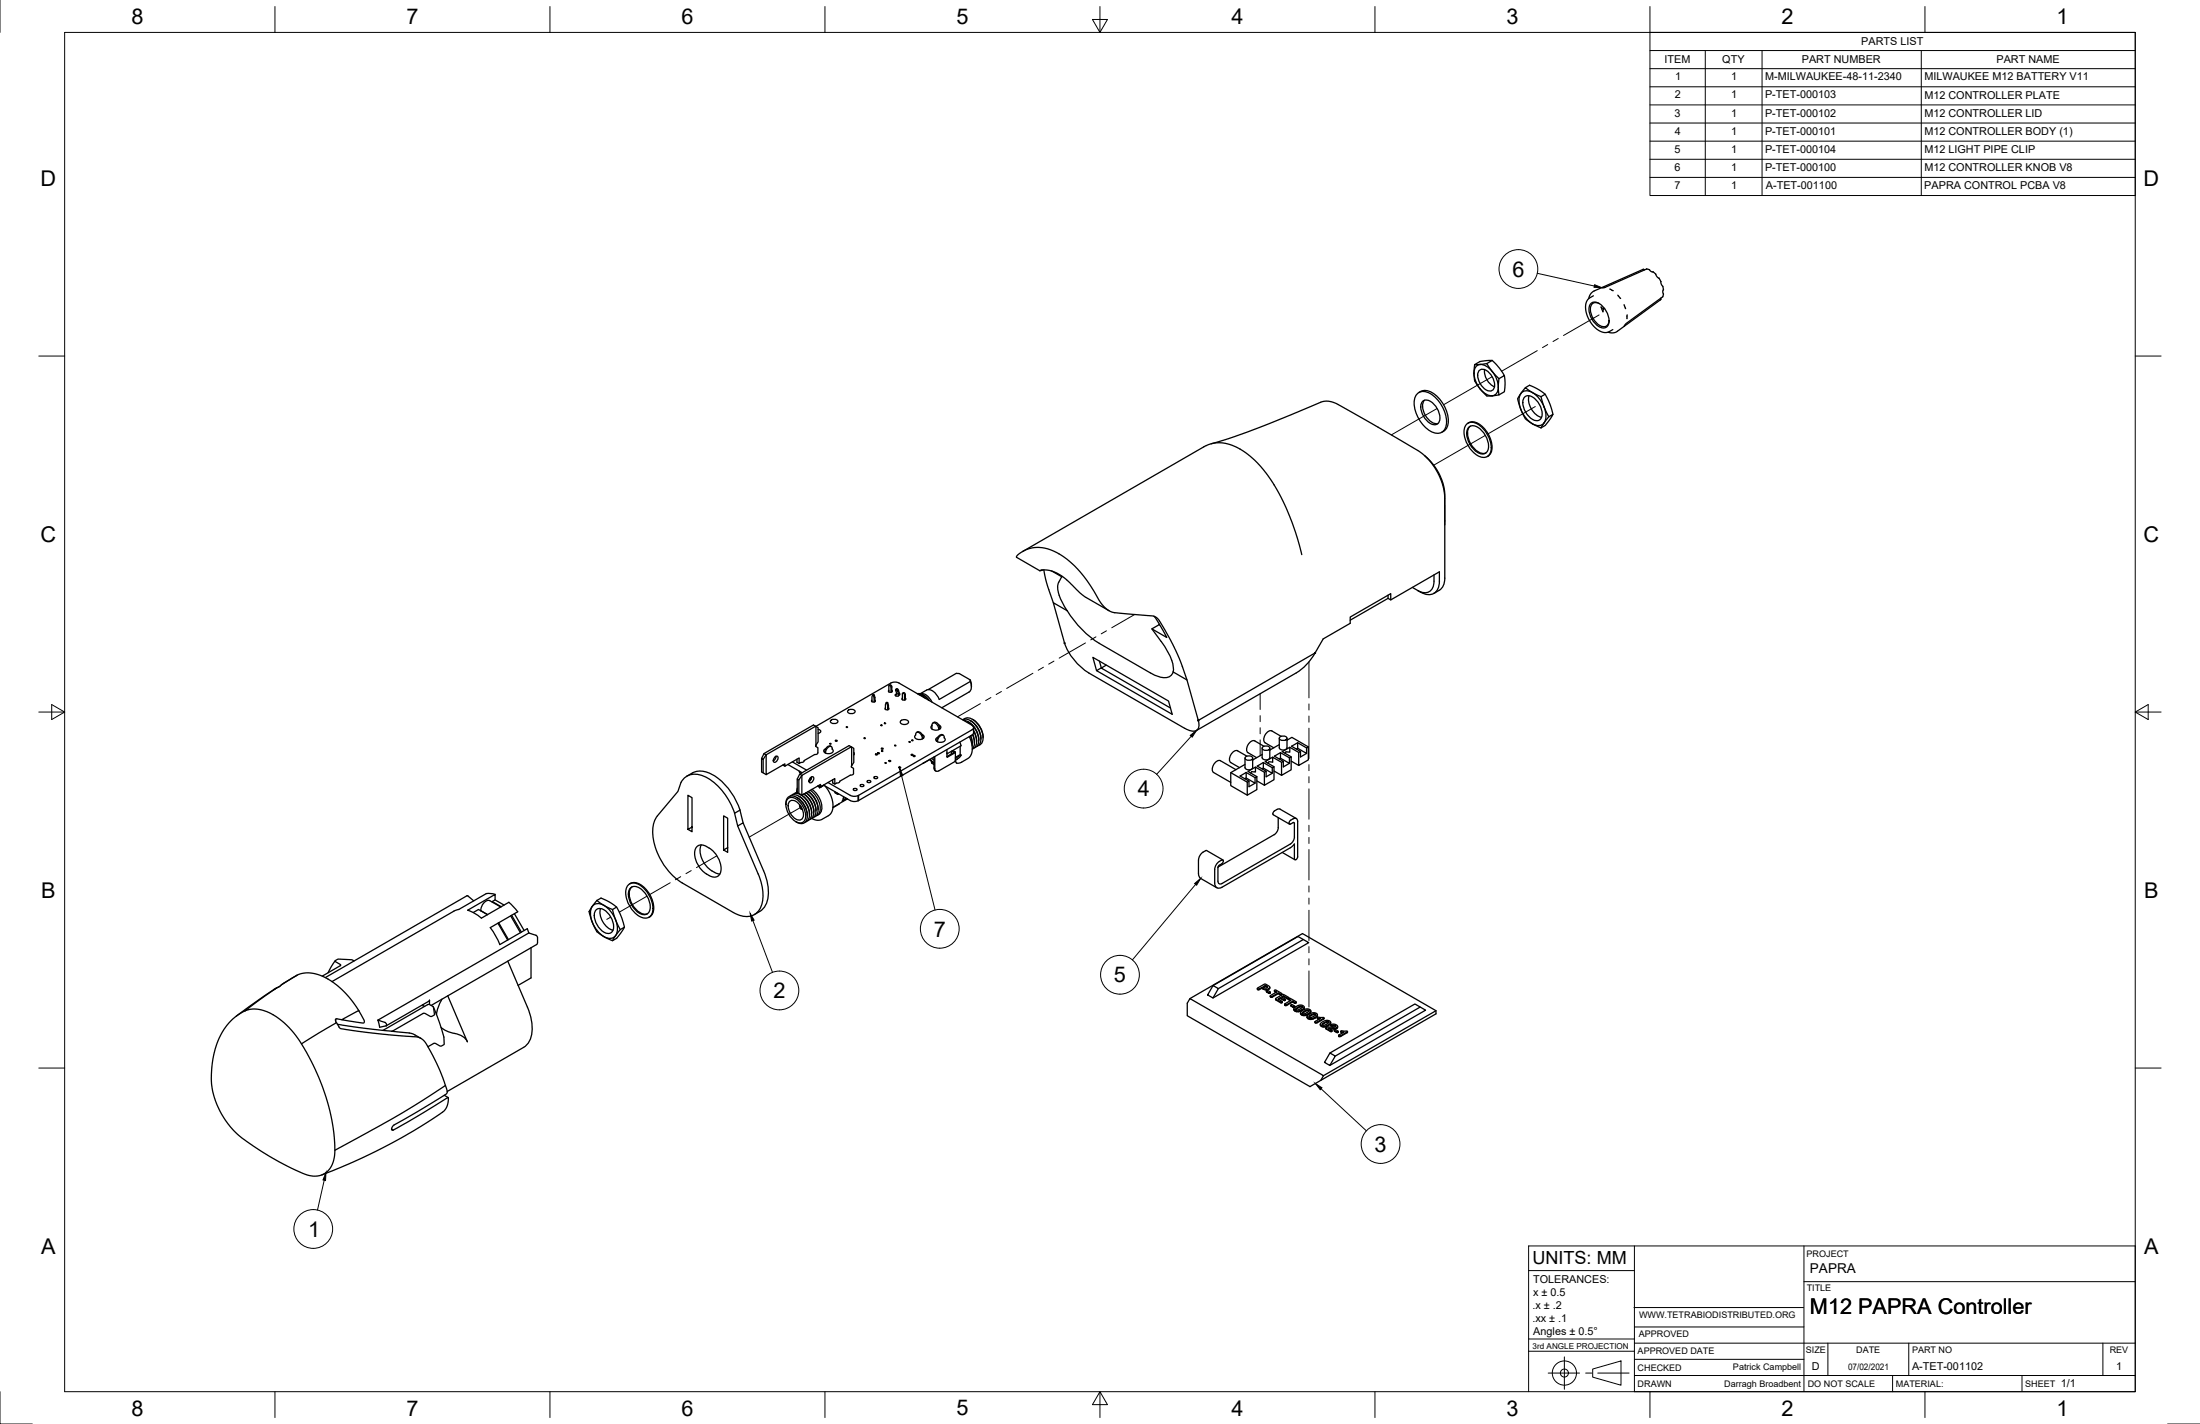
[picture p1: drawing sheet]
<svg xmlns="http://www.w3.org/2000/svg" width="864mm" height="559mm" viewBox="0 0 864 559" stroke-linecap="round" stroke-linejoin="round" font-family="sans-serif">
<!-- layer: Visible -->
<g fill="none" stroke="#000" stroke-width=".51">
<path d="M624.4 119.2a2.85 2.85 0 0 1 4 .3 7.8 7.8 0 0 1 2.9 8 2.57 2.57 0 0 1-4.3 .2 7.8 7.8 0 0 1-2.9-7.9zM625.5 116.1l-1.4 .8a6 6 0 0 0-.8 7.6 8.4 8.4 0 0 0 7.5 6l2.3-1.2M627.8 119.2a2.22 2.22 0 0 0-2.5-.2 2.22 2.22 0 0 0-1 2.4 7.5 7.5 0 0 0 5 6.8 2.13 2.13 0 0 0 2.3-2.4M631.9 113.4l.2 .1M632.2 113.5l.5 .4M632.7 113.9l.6 .2M635.1 115.8l1.1 1.3M637.5 119.5l.6 1.6M645.6 105.9l-.6-.2-19.2 8.5a4 4 0 0 0-2.2 3M646.4 105.6l1 .2 1 .9a2.99 2.99 0 0 1 2.2 2.1l.6 .4 .8 1.3M646.4 105.5l-16.3 7.3-1.3 .1M652 110.5l.1 1 .6 .8"/>
<path d="M652 117.4l-17.1 12.6a4 4 0 0 1-3.7 .4M652 117v.4M652.7 112.4a1.23 1.23 0 0 1 0 1.7l.2 1.2M653 115.3l-.3 1.2-14.4 10.5-.8 1M629.8 121l-.6 .8v.5l-.7-1.8 .3 .4 .9 .2M638.8 123.6l-.1 1.5M556.1 154.7a4.4 4.4 0 0 1 6.2 .3 13.3 13.3 0 0 1 5.3 12.5 3.7 3.7 0 0 1-6.1 1.7 13.3 13.3 0 0 1-6.1-13zM557.7 153.6l-.7 .4M557.7 153.6a5.9 5.9 0 0 1 6.7 2.2 12.6 12.6 0 0 1 3.8 11.6 3.8 3.8 0 0 1-2.2 2.2M558.4 157.6a3.5 3.5 0 0 1 5 1.6 6.3 6.3 0 0 1 1.2 6.9 3.5 3.5 0 0 1-5-1.6 6.3 6.3 0 0 1-1.2-6.9zM559.2 157.1a6.3 6.3 0 0 0 2.1 8l1.9 1.1h1.3M578.6 146.4a10.4 10.4 0 0 0 2.4 6.2"/>
<path d="M578.6 146.4a6.7 6.7 0 0 0 2.1 5.8l.3 .4M580.6 145.4a3.1 3.1 0 0 1 4.5 1.4 5.6 5.6 0 0 1 1 6.1 3.1 3.1 0 0 1-4.4-1.4 5.6 5.6 0 0 1-1.1-6.1zM581 152.6l1.2 1.4a2.33 2.33 0 0 0 2.2 1.4l1.4-.1M581 143l1.2-.1a1.4 1.4 0 0 1 2.2 1l2.6 3.3a2.23 2.23 0 0 1 1.3 2.7l-.1 2M581 143l-.8 .1a.92 .92 0 0 0-1 0 .92 .92 0 0 0-.4 .9l-.2 2.4M581 152.6a6.2 6.2 0 0 0 4.8 2.7M581 143a8.3 8.3 0 0 1 6.8 6.6l.4 2.3M581 143a2.89 2.89 0 0 0-2.4 3.4M582.8 145a7 7 0 0 0 3.9 6.8M583.6 142.7l2.2-1.3-4.8 .5-2.1 1.2M585.8 141.4l2.6 2.9 2.1 3.1-2.1 1.2M588.2 151.9l.2 3.1-2.6 .3"/>
<path d="M588.2 151.9l-.5 2.1a2.37 2.37 0 0 1-1.9 1.3M590.5 147.4l.3 2.6-.3 3.7-2.1 1.3M597 154.5a3.1 3.1 0 0 0-.7 4.1l.7 2M597 154.5a6.9 6.9 0 0 0 0 6.1M598.4 155.9a3 3 0 0 1 4.5 .9 6.7 6.7 0 0 1 1.8 7.7 3 3 0 0 1-4.5-1 6.7 6.7 0 0 1-1.8-7.6zM598.8 152.1l1.6-.9 1.8 .8a9.2 9.2 0 0 1 6.4 7l1 3.6M600.2 155.3a7.5 7.5 0 0 0 4.9 8.5M601.6 154.1l1.9 1a1.74 1.74 0 0 1 1.7 1.7l.9 3M601.6 154.1l-2.1-1.4a.62 .62 0 0 0-.7-.6 .62 .62 0 0 0-.5 .7l-1.3 1.7M601.6 154.1a11.5 11.5 0 0 1 4.6 5.7M601.6 154.1a3.3 3.3 0 0 0-4.6 .4M606.1 159.8l1.9 3.7"/>
<path d="M606.2 159.8a6.9 6.9 0 0 1 0 6.1M606.6 154.7l-1.7 1M475.5 174.1l8.1-2.4 10.6-3.9 24.8-10.2 2.6-.1 3.7 1.3a487.4 487.4 0 0 1 33.1 19.3l2.5 2.4 2.8 3.8 1.9 3.9 1.2 4.3 .3 2.2v32.1M559.2 178.8l2 1.8 2.3 3 1.6 2.6 1.3 3.5 .7 4.1v12M575.7 166.5a4.3 4.3 0 0 1 5.9 1.1 10.1 10.1 0 0 1 3.2 10.6 3.6 3.6 0 0 1-5.6 .1 11 11 0 0 1-4.2-10.6zM576.2 166.1a4.5 4.5 0 0 1 5.8 1.4 10.2 10.2 0 0 1 3.1 10.4l-1.3 1.3M576.8 167.5a4.1 4.1 0 0 1 5.2 1.8 7.5 7.5 0 0 1 1.8 8 3.3 3.3 0 0 1-5.1-.8 8 8 0 0 1-2.4-8.6zM577.2 167.2a5 5 0 0 0-.4 6 7.1 7.1 0 0 0 5.8 4.7l.6-.1M597 160.6a7.9 7.9 0 0 0 4.2 5.5l.4 .2M597 160.6a11.7 11.7 0 0 0 4.6 5.7M601.6 166.3l3.3 1.6M606.1 165.9l-1.2 2"/>
<path d="M606.2 165.9a3.3 3.3 0 0 1-4.6 .4M608 163.5l-1.9 2.4M608 163.5l1.6-.9-3 4.4-1.7 .9M401.4 216.4l71.1-41a14 14 0 0 1 15.2 1.4l.8 .5a52.5 52.5 0 0 1 17.1 23.8 101 101 0 0 1 5.4 16.6M408.2 224l-9.1-5.3a1.81 1.81 0 0 1 1.4-1.7 14.2 14.2 0 0 1 16.4 1l2.3 1.8a56.2 56.2 0 0 1 13 16.9l.8 .9a7.5 7.5 0 0 0 4.6 2.8l14.6 1.3a4.5 4.5 0 0 1 3.6 3.1l4.6 8.1 3.2 7.1 2.3 6.8 4.5 15.9M409.5 223.6l-1.4 .3 1.2-.3a14.6 14.6 0 0 1 11.5 5.9l5 4.6 9.6 5.6M409.8 223.6l1 5.1 2.7 7.8M412.9 224.1l3.9 2.2 .2-.1M415.6 228.5a11.6 11.6 0 0 0 2.3 9.6l1 1.6M416.8 226.3l-1.2 2.2M418.9 239.6l-5.4-3.1 4.4 15.9M418.9 239.6a39.4 39.4 0 0 0 12.6 12.9l20.1 11.6a8 8 0 0 0 7.6 1.3 5.2 5.2 0 0 0 .8-6.3l-2.4-4.8-5.4-7.5"/>
<path d="M544.9 233.6v1.2M545.9 235.4v-2.4l-15.9 9.1v2.5l-10.6 6.1-3.2 5.5-45.8 26.5M554.4 230.5a10.8 10.8 0 0 0 7.3 2.8 4.5 4.5 0 0 0 3.3-5.2v-3.7l-19.1 11-1-.6-14.9 8.6M562.9 225.6a8.3 8.3 0 0 1-1 5.9 3.9 3.9 0 0 1-5.4 .2M567.1 226.8a5.3 5.3 0 0 1-2.1 4.8l-2.2 1.3M417.9 252.4a23 23 0 0 0 9.5 11.7l37.6 21.7M431.6 259.5l.6 2.6-1.8 1.1 29.7 17.1-1.4-5.2-29.7-17.1 1.4 5.2M452.9 241.8l2.1 2.9 3 5.5-5.8-3.4 3-1.8M516.2 256.2a21.5 21.5 0 0 1-7.4 7.9l-39.1 22.6M332.9 278.8a1.75 1.75 0 0 1 2.8 .5 1.69 1.69 0 0 1-3-.2zM342.3 274.7l-.2 .3a.82 .82 0 0 0 .8 .5 .82 .82 0 0 0 .7-.5l-.1-.3M342.3 275.4l.2-2.7 .4 .2 .2 1v1.6"/>
<path d="M342.5 272.7h.7l.3 2.7M343.2 272.7l-.3 .2M343.5 273.7l-.4 .2M347.6 278.4v-1.9l.3-.7 .3 .2 .2 1v1.6M347.6 277.8l-.2 .2a.82 .82 0 0 0 .8 .6 .82 .82 0 0 0 .8-.6l-.2-.2M347.9 275.8h.6l.3 2.6M348.5 275.8l-.3 .2M348.8 276.8l-.4 .2M348.9 269.2v2.3M348.9 269.2l.2-.3 .6 .5 .1 2.3M348.9 270.9l-.2 .2a.82 .82 0 0 0 .8 .6 .82 .82 0 0 0 .8-.6l-.2-.2M349 269l.7-.2 .4 .5v2.2"/>
<path d="M351.6 270.9l.4 1.2 .9 .5M351.9 272.3l-.3 .1a.64 .64 0 0 0 .2 .9 .64 .64 0 0 0 .9-.2l.3-.3M352 270.3l-.3 .2M352 270.3l.6 .3 .6 2.1M352 272.1l-.4 1M352.4 271.4l-.8-.5v-.4h.4l.4 .5 .5 1.6-.3 .5M354.2 274l-.2 .2a.82 .82 0 0 0 .8 .5 .82 .82 0 0 0 .8-.5l-.2-.2M354.2 274.6l.2-2.6 .6 .5 .1 2.2M354.4 272l.6-.2 .4 .8M355.4 272.6v2M360.1 272.2h.9l1.4 .5 2.1 2.1M360.4 272.4a5.1 5.1 0 0 1 3 1.7"/>
<path d="M360.7 272.5l2.2 1.3M361.3 272.2a4.6 4.6 0 0 1 4.5 3.3M362.4 272.7l.4 .2M362.8 272.9l2 2M380.8 266.8l.5 1.3v1.4M380.9 267.4l-12.2 7.1a5.1 5.1 0 0 0-4.6-3.8l-2.8 1.5M380.9 267.4l-.1-.6-4.3-2.5-1.1-.1-11.1 6.4M380.9 267.4l.4 2.2-.5 1.6-11.1 6.5M434.3 261l-2.1 1.1 27.3 15.7M460.5 263.7l5.4 3.1M299 297.6l.9-1.9 .9 .5-1.2 1.8v5.3M299.6 298l-.6-.4v5.3l1.8 1.1"/>
<path d="M304.2 297.1a.69 .69 0 0 1 1.2-.1 1.66 1.66 0 0 1-1.6 2.1l-.2-1zM304.5 296.8l.1 .2M304.6 296.8l-.3 1-.7 .8M309.2 300l5.7 3.2M311 299l5.6 3.2M312.8 297.9v1.2l.9 .5M319.8 296.1l-4.1 2.4M320.2 285l-.9-.5-19.4 11.2M320.3 292.4l-.1-7.4-19.4 11.2v7.8l7.3-4.3v1l5.6-3.3v2.2l1.7-.6 .2-.5M320.3 285.1l.8 .5v5.5l-.8 1.3M320.3 292.4h.1M320.3 292.4v.5l.8 .5v2"/>
<path d="M321 295.4l-.3 .5-.9 .2M321.1 286.2a.84 .84 0 0 1 1.1 .8 .84 .84 0 0 1-1.1 .8M324.2 293.8a.86 .86 0 0 0-.8 .6 .86 .86 0 0 0 .3 .9M325 293.3l.4-.2a.84 .84 0 0 1 1-.1 .84 .84 0 0 1 .3 1 .9 .9 0 0 1 .3 1 .9 .9 0 0 1-.9 .6l-2.1-.1 .2-1zM325.8 291.8l.4 .1-.4 .1zM326.1 282.7a1.75 1.75 0 0 1 2.8 .5 1.69 1.69 0 0 1-2.9-.2zM326.3 293a1.82 1.82 0 0 0-2.5 1.8l-.1 .6M332.3 285.2l.4 .1-.4 .1zM334.2 293.1l-.9-.5-19.4 11.2M334.3 293.2l.9 .4v5.6l-.9 1.3M335.2 295.3l.2 .5-.2 .5M339.3 289.6l.4 .1-.4 .1z"/>
<path d="M345.9 284.5l.4 .1-.4 .2zM346.1 294.6l.5 .1-.5 .1zM347.2 283.7l.5 .2-.5 .1zM347.5 299.3l.4 .1-.4 .1zM351.3 292.5l.4 .1-.4 .1zM353.6 282.9a1.9 1.9 0 0 1 3 .6 1.84 1.84 0 0 1-3.2-.3zM356.9 291l.5 .2-.5 .1zM358 290.4l.4 .1-.4 .2zM359.4 288.5a1.03 1.03 0 0 1 .8-1.2 1.03 1.03 0 0 1 1.2 .8l.7 1.7M359.4 288.5a.9 .9 0 0 0-.3 1 .9 .9 0 0 0 .9 .6h1.6l.5-.3M359.8 287.4a1.83 1.83 0 0 1 2.6 1.8v.6a.88 .88 0 0 0 .3-.9 .88 .88 0 0 0-.8-.7M362.4 299.5l2.6-1.5 1.6 1.5"/>
<path d="M362.4 299.5h.1M365.1 297.9l1.5 1.4M365.2 298.2l.5 .6M365.7 298.8l.1 .7M365.7 297.6l.9 .6M365.8 299.5l.8 .5M365.8 286.1v-1.5a1.01 1.01 0 0 1 1-1.1 1.01 1.01 0 0 1 1 .9l.7 1.9M366.2 283.7a1.82 1.82 0 0 1 2.7 1.8v.6M366.4 297.2l.2 .1M366.6 297.1v4.3l.5 1M368.5 284.5a1 1 0 0 1 .8 1.1 1 1 0 0 1-1.2 .8 2.04 2.04 0 0 1-2.7-1.1l.4-.6M369 288.9l.3-.3a.84 .84 0 0 1 1.1 0 .84 .84 0 0 1 .3 1 .9 .9 0 0 1 .3 1 .9 .9 0 0 1-.9 .6l-2.1-.1 .2-1.1z"/>
<path d="M370.3 288.5a1.82 1.82 0 0 0-2.6 1.8v.6a.88 .88 0 0 1-.4-.9 .88 .88 0 0 1 .8-.7M371.7 294.1l.1 3 3.2-1.8-1-.8M371.7 295.7l.2 .1M371.7 295.3l.2 .5M373.5 294.8v1M373.7 294.7l.9 .5-2.9 1.7M375 295.2v3.5l-6.9 4-.7-.1-.4-.6-.1-5.1M375 298.7h.1M375.7 297.9l-.7 .5M376.8 291.2l.5 1.4-5.4 3.2M376.9 292.8v3.3l.4 .2M376.9 296.1l-1.9 1.1"/>
<path d="M377.3 296.3l-2.3 1.3M377.3 296.3l-.7 1-1.6 .9M377.9 282.4a5.1 5.1 0 0 1 5.7 3.2 6.3 6.3 0 0 1 .7 6.8l-.9 .6M378.2 282.7a8.2 8.2 0 0 1 5.7 9.4l-.5 .8-.9 .5M378.3 282.3a3.6 3.6 0 0 1 4.9 1.1 8.1 8.1 0 0 1 2.3 8l-1.3 1.1M380 283.2l.4 .3M380.4 283.5a8.3 8.3 0 0 1 3.8 6.5M380.5 289.1a7.2 7.2 0 0 1-.2 8.3l-3.7 2-1.1 .1-.5-.9M380.8 282.7a8.2 8.2 0 0 1 4.3 6.8M380.9 288.8l.7 2.3v1.6M381 288.7l.7 3.3M381.6 284.6l-28.7-16.5-1.6-.4-1.6 .3-29.4 17.1"/>
<path d="M381.6 284.6a.97 .97 0 0 1 .6 1 .97 .97 0 0 1-.7 .8l-44.5 25.7M381.7 282.3a8.3 8.3 0 0 1 4.2 7.3M381.9 288.2l.5 1.9 .1 1.4M382.2 285.5l-.1 2.3-.6 .7-44.5 25.7M382.2 287a5.3 5.3 0 0 1-.1 6.7l-.4 .2a5.2 5.2 0 0 0 .1-5.6M382.2 286.7l.8 1.6 .4 2.2M383.3 290.5v.5M384.2 290v.5M385 289.6v.4M470.4 282.7a2.81 2.81 0 0 1-1.7 4.2l-1.6-.2-2.1-.9M485.8 294.6l3.7 2.1M485.8 294.6a3.1 3.1 0 0 0-2.6 4.7l3.4 1.9"/>
<path d="M488.7 300l-5.6 3.2 6.5 3.7M488.7 297.5v3.7a1.74 1.74 0 0 0 3 0v-3.7M488.9 297.1a1.77 1.77 0 0 1 2.8 .5 1.71 1.71 0 0 1-3-.2zM491.7 298l.2 .2M492.5 290.7l3.7 2.2M492.6 290.7a3.1 3.1 0 0 0-2.7 4.7l3.4 1.9M495.4 293.6v3.7a1.74 1.74 0 0 0 3.1 0v-3.7M495.4 296.1l-3.7 2.1M495.6 293.2a1.77 1.77 0 0 1 2.9 .5 1.71 1.71 0 0 1-3-.2zM495.9 299.2v2.2l-.5 .3M495.9 299.2l-2.4 1.4 3.5 2v2.2l2.4-1.4M495.9 299.2l3.5 2.1"/>
<path d="M498.5 294.2l.1 .1M499.6 297.1l-3 1.8 3.5 2M502.2 289.7v3.7a1.74 1.74 0 0 0 3 0v-3.7M502.2 292.2l-3.7 2.1M502.3 289.3a1.77 1.77 0 0 1 2.9 .5 1.71 1.71 0 0 1-3-.2zM502.6 295.4v2.1l-.5 .3M502.6 295.4l-2.3 1.3 3.5 2.1v2.1l2.4-1.3M502.6 295.4l3.6 2M502.9 289l-3.6-2.2a3.1 3.1 0 0 0-2.7 4.7l3.4 2M503.1 299.1l-3.5-2v2l-1.5-.2-.4 .6M505.2 290.5l1.9-1.2 6.5 3.8M505.2 290.3l.2 .1"/>
<path d="M506.2 297.4v2.2l-3.6-2.1M506.2 297.4l.6-.4v5.1l-3.7 2.1v-5.1l.7-.3M506.3 293.2v2l-1.5-.2-.4 .6M506.8 298.7l3 1.7M509.4 291.5v2.1l-.5 .3M509.4 291.5l-2.4 1.3 3.5 2.1v2.2l2.4-1.4M509.4 291.5l3.5 2M509.8 295.3l-3.5-2.1-3 1.8 3.5 2M512.9 293.5v2.2l-3.5-2.1M512.9 293.5l.7-.4v5.1l-3.8 2.2v-5.1l.7-.4M269.6 304.6a8.7 8.7 0 0 1 11.4 .2 26.2 26.2 0 0 1 9.5 13.1M288.4 319.1l1.2 5 2.1-1.2 8 18.8a16.3 16.3 0 0 1 .6 14 8.6 8.6 0 0 1-4.2 3.2"/>
<path d="M288.4 319.1a24.1 24.1 0 0 0-12.9-14.8 6.3 6.3 0 0 0-8.1 2.7l-1.3 3.6-8 9.5a14.2 14.2 0 0 0-.5 13.5 25.7 25.7 0 0 0 10.2 12.9l20.1 11.6a7.4 7.4 0 0 0 9.6-.4 13.9 13.9 0 0 0 .7-13.4l-8.6-20.2M290.5 317.9l-2.1 1.2M290.5 317.9l1.2 5M307.3 300.2l.8 .5M308.5 315.3v.4M308.5 315.3a2.57 2.57 0 0 1 1.2-2.7 2.57 2.57 0 0 1 3 .3 8.6 8.6 0 0 1 4 8.8 2.45 2.45 0 0 1-4 .9M309.2 313.6a3.1 3.1 0 0 1 4.6 .9 6.8 6.8 0 0 1 1.8 7.8 3.1 3.1 0 0 1-4.6-.9 6.8 6.8 0 0 1-1.8-7.8zM310 314.4a3.6 3.6 0 0 1 4.5 2.3 3.6 3.6 0 0 1-.2 5 4.8 4.8 0 0 1-4.7-4l-.2-.8a2.73 2.73 0 0 1 .6-2.5zM310.2 312.4a3.6 3.6 0 0 1 4.8 1.2 8.1 8.1 0 0 1 2.4 7.9l-1.3 1.1M311 311.9a3.6 3.6 0 0 1 4.9 1.2 8.1 8.1 0 0 1 2.3 7.9l-1.3 1.1M312.7 312.9a8.1 8.1 0 0 1 4.2 7.3M312.9 305.7l1-1.9 .9 .5-1.2 1.8v5.3"/>
<path d="M312.9 309.3l-.2 1.7M313 310.7l-.3 .2M313 310.9l-1.1 .5M313.5 312.4a8.1 8.1 0 0 1 4.3 7.3M313.6 306.1l-.7-.4v5.3l1.9 1.1M313.8 302.6v.4l.7 .4M313.9 315.8v.7l.5 .9M314.2 316.3v.8l.4 .4M314.4 311.9a8.1 8.1 0 0 1 4.2 7.3M314.5 316.6l.3 1M314.6 303.1v.3M314.8 317.6l.2 .1"/>
<path d="M317.6 306.4l.2 .1-.2-.1M318.1 310.1a8.3 8.3 0 0 1 3.4 9.1l-1.2 1M318.2 305.2l.3 .2h-.6M318.2 305.1a.69 .69 0 0 1 1.2 0 1.66 1.66 0 0 1-1.6 2.1l-.2-1zM318.3 305.9h-.6M318.5 305.5l-.6 .3M318.6 304.9l-.3 1-.8 .8M318.7 309.8a8.4 8.4 0 0 1 3.5 9l-1.4 1.2M319.4 318.7a8.1 8.1 0 0 0-3.9-7.1 8.2 8.2 0 0 1 3.5 9.1l-1.2 .9M320.3 318.2a8.1 8.1 0 0 0-3.9-7.1 8.2 8.2 0 0 1 3.4 9.1l-1.2 .9M321.1 308.4l.6 .7M321.1 308.4l.7 .6"/>
<path d="M321.1 317.8a8.1 8.1 0 0 0-3.9-7.2 8.3 8.3 0 0 1 3.5 9.1l-1.2 1M321.3 308.3l.8 .5M322.6 308.5h.1M322.6 308.6l-.9 .5M322.6 308.6l-.2 .2M323.3 308.1l10.5 6 1.5 .4 1.6-.3M323.4 308.2l-1.7 .9M323.9 308.4l1.3 2 1.1 2.3 .6 2.2 .1 1.8-.3 1.4-.7 1.3-3.3 2.1a4.2 4.2 0 0 1-4.1-.3M325 307.1l8.8 5M326.9 306v1.2l.8 .5M327.7 310.7l.2 .4 .8 .6M328.6 311.2l.1 .4h.3"/>
<path d="M329.2 311.5l-.2 .1M329.3 315.5l-2.3 1.4M331.1 312.6l-.5 1.8 1.8-1M331.8 313l-.3 .9M332 313.2l-.6 .7-.4-.5M332.7 313.5l-5.7 3.3M333.8 312.1l1.5 .4 1.6-.3M333.8 304.2l-4.2 2.4-.3 .5-.9 .2M334.3 300.5l-.1-7.4-19.4 11.2v7.8l7.3-4.3v1l5.6-3.3v2.2l.7-.4M334.3 300.5l-.1 .5 .8 .5v2.1l-.5 .5-.7 .1M334.9 309.7l.8-.3 .7 .3a.79 .79 0 0 1-.7 .5 .79 .79 0 0 1-.8-.5zM336.9 312.2v2z"/>
<path d="M337.6 308.2l.8-.4 .7 .4a.79 .79 0 0 1-.7 .5 .79 .79 0 0 1-.8-.5zM340.3 306.6l.8-.3 .7 .3a.79 .79 0 0 1-.7 .5 .79 .79 0 0 1-.8-.5zM343 305l.8-.3 .7 .3a.79 .79 0 0 1-.7 .6 .79 .79 0 0 1-.8-.6zM367.1 302.4l.3 .2M476.4 303.1l6.7 3.9M483.1 303.2v5.1l6.5 3.7M485.2 302l-6.1-3.5a3.1 3.1 0 0 0-2.7 4.7M489.2 303.1v2.2l-.5 .3M489.2 303.1l-2.4 1.4 3.5 2v2.2l2.4-1.4M489.2 303.1l3.5 2.1M492.7 305.2v2.1l-3.5-2M492.7 305.2l.7-.4v5.1l-3.8 2.1v-5.1l.7-.4"/>
<path d="M492.8 301v2l-1.4-.2-.5 .5M493.4 306.4l2.9 1.7M496.3 303l-3.5-2-2.9 1.7 3.5 2.1M499.4 301.3v2.1l-3.5-2M499.4 301.3l.7-.4v5.1l-3.8 2.1v-5.1l.7-.4M500.1 302.6l3 1.6M501.2 317.7l-1.2 .7-.3 1.2 6.5 3.8M502.5 317.5l6.4 3.7M502.5 317.5l-1.3 .2M271.7 324.5l-1.7 1v-13.4l1.7 .9v13.4l-1.7-.9M273.8 332a3.8 3.8 0 0 1 4.6 .8 9.5 9.5 0 0 1 4.4 9.8 2.73 2.73 0 0 1-4.4 1 9.7 9.7 0 0 1-5.4-10.4zM275.3 331.6a9.1 9.1 0 0 0 4.1 10.1"/>
<path d="M285.6 332.6l-1.5 .9v-13.3l1.5 .9v13.4l-1.5-1M312.4 322.5l.3 .1M472.3 334.4l1.4-.6 6.3 3.7M472.3 334.4l-.9 .8-.9 1.7v6M501.8 320.8l-.1 4.5-1.1 1.9-22.5 13.1M503.3 334.5l5 2.9M506.6 323.4l1.4-.6 .1 6.2-1.1 1.9-27.3 15.8-.8 .2-.6-.3-.2-.8v-5.4l.3-.7 1.6-1.2v-1a4 4 0 0 0-3.2 3.7v5.3a1.75 1.75 0 0 0 .9 1.9 1.75 1.75 0 0 0 2-.2l26.8-15.5 1.6-1.5v5.8M506.6 321.9a2.15 2.15 0 0 1 2.3-.7l.5 1.2v13.8l-.6 1.1-.5 .1-.2-.5M506.6 321.9l-.6 1.1 .2 .4 .4-.1M183.7 351.7l2.3 1.8M183.8 351.6l-.5-.1-55.6 32.1M188.7 357.4l2.6 1.5-3.5-2-2 1.2"/>
<path d="M188.7 357.4h.1M192.3 353.4l4.3 2.5M192.3 353.4a3.5 3.5 0 0 0-3.6 3.9M193.2 354l1.2-.9v-2.1l-10.8 6.2a15.2 15.2 0 0 1 5.4 3.1l10.7-6.2 3.5 3.7-10.8 6.2 2 2.8 1.8 3.9 10.8-6.3 .6 1.7M193.2 353.8l3.5 2M194.4 353.1l3.5 2.1M194.4 351l-1.8-.4-1.7 .1-10.8 6.2-2 .7-47.8 27.6M200.5 359.4l3.8 6.6M200.9 359.2l3.8 6.6M201.9 358.6l3.8 6.5M232.9 355.2a4.5 4.5 0 0 1 6 1.5 10.4 10.4 0 0 1 3.1 9.9 3.4 3.4 0 0 1-5.5 .5 10.8 10.8 0 0 1-4.3-10.9zM233.9 357.1a3 3 0 0 1 4.5 1 6.7 6.7 0 0 1 1.8 7.6 3 3 0 0 1-4.4-.9 6.7 6.7 0 0 1-1.9-7.7z"/>
<path d="M234.3 353.4l1.6-1 1.8 .8a9.3 9.3 0 0 1 6.4 7l.4 1.5a3.3 3.3 0 0 1-.8 4.4l-1.6 2.1-1.7 .9-1.8-.7a9.3 9.3 0 0 1-6.3-7l-.5-1.5a3.3 3.3 0 0 1 .9-4.4zM234.3 353.4l3.1 2.1 3 1.4M235.7 356.5a7.5 7.5 0 0 0 4.9 8.5M242.1 356l-1.7 .9 1.1 3.7 2 4.2M246.6 347.2a4.3 4.3 0 0 1 5.9 1.2 10.1 10.1 0 0 1 3.2 10.6 3.6 3.6 0 0 1-5.5 0 11 11 0 0 1-4.3-10.5zM247.5 346.7l-.3 .2M247.5 346.7a5.4 5.4 0 0 1 6.2 2.4 9.5 9.5 0 0 1 2.4 9.6l-1.4 1.3M247.7 348.3a4.1 4.1 0 0 1 5.2 1.8 7.5 7.5 0 0 1 1.8 7.9 3.3 3.3 0 0 1-5.1-.7 8 8 0 0 1-2.4-8.6zM248.1 348a5 5 0 0 0-.3 6 7.1 7.1 0 0 0 5.8 4.7l.6-.1M279.4 341.7l2 1.1 1.2 .2M470.5 342.8l.1 1 .7 .9M471.3 344.7l6.4 3.7"/>
<path d="M131.6 377l-2.8 4.7M139 377.1l-.9-.5-5.6-.2-.9 .9 2 1.2 .1 .4-7.2 4.2M195.5 362.3l3.8 6.6M195.8 362.1l3.8 6.6M199.3 377.2l7.7 18a16.1 16.1 0 0 1 .7 13.6l-2.2 2.2-29.9 17.3-.7-2.3M207.6 366.1l2.7 .9 .5 .4 .2 2.4-.4 .9-41.4 23.8M207.6 366.1l-59.3 34.2M208.4 371.9v11.9l-5 2.9M245.1 363.9l-1.6 .9-3.1 4.3M511.6 368.7l2.1 1.2-37.6 21.7M96.1 396.7a23.7 23.7 0 0 0-12.4 18.2l-.7 7.9 .5 5.7 1 3.3 1.8 4 3.9 6.1 4.4 4.4 7.9 5.4 9.4 5.5 8.5 3.8a7.9 7.9 0 0 0 10.9-7.1l.1-4.3-.4-5-.8-5.2-1.8-7.3-1.7-5.4-2.8-6.7-5.6-10.4M107.4 388.4l-14.6 10.4"/>
<path d="M108.6 387.7l-1.2 .7M109.8 387.1l-2.4 1.3M110 386.9l-6.2 4-7.7 5.8a13.5 13.5 0 0 1 13.4 3l5 4.7 3.8 5.2 13.8-8.3a1.04 1.04 0 0 1-.2-1.5l2.3 .4M110.5 386.5l-.5 .4M116.7 382.6l-6.3 3.9 6.3-3.9a14.1 14.1 0 0 1 13.7 2.7l3.3 2.5 2.3 2.3a34.6 34.6 0 0 1 7 10.9l-.1 .3a1.79 1.79 0 0 1-2 0l-6.8-1.1 6.7-3.7M166 394.2l.1 .5 .6 .2M168.4 392.8l-16.8 9.7M168.5 392.8l.1-.3v1.7M170.1 395.1l2.3 5.9 1.8 6M173.5 392.1a15.3 15.3 0 0 0-2.2 6M175.8 390.8l7.7 18M467.1 391.9l44.2-25.5 52.4 30.2v1.2l-49.5 28.6-48.2-27.8v-4.9l1.1-1.8 52.4 30.2-1 1.8"/>
<path d="M476.2 386.7l2.1 1.2-2.2 3.7-2.1-1.2zM476.2 386.7l33.3-19.2 2.1 1.2-33.3 19.2M493.6 387.9l3-1.8 1.7 1.1v.8M493.7 388l-.1-.1 .3 .5 1.4-.6 .6 .4M494 388.1l-.3-.1v.4M494.4 388l-.4 .1v.3M495.3 387.8v-.3l.6 .3v.4M495.3 387.5l-.9 .5v.3M495.9 387.8l1.1 .4M496.7 386.7l-.9 .5 .7 .4a.51 .51 0 0 0 .8 .1 .51 .51 0 0 0-.1-.8l-.5-.2v.3l-.7 .4M496.7 387l.8 .5M497.1 388.9l.5-.2 1 .5-.1 .6-.5-.1"/>
<path d="M497.3 389l-.2-.1v.3l.9 .5M497.3 389.4v-.4l.7 .4v.3M498 389.4l.3 .1M498 388l-1 .2v.3M498.3 387.7l-.3 .6M498.4 387.4a1.53 1.53 0 0 1-2.5 .8M498.5 389.5l-.2 .3M498.6 389.3l-.1 .5M499.1 391.1l-.3-.1v.3M499.5 390.9l-.4 .2v.3M500.3 388.7l.6-.2 2.3 1.4-.1 .5-.6-.1M500.4 388.9l-.1-.2v.4l.6 .3"/>
<path d="M500.4 389.2v-.3l.7 .4-2.5 1.5M500.9 392.5v-.3l1.7 1M501.8 390v-.4l.7 .4v.3M501.8 389.6l-2.3 1.3v.4M502.5 390.3l-.7-.3-2.4 1.3h-.7l-.1-.5 .2 .2M502.5 390l.3 .1M502.6 391.5l-.9 .5 1.6 1-.1 .5-2.4-1.1-.1-.5 .2 .3M502.6 391.8v-.3l1.3 .8M502.9 393.3l-.3-.1v.3M503 390.1l-.2 .3M503.2 389.9l-.2 .5M503.2 393.2l-.3 .4"/>
<path d="M503.3 391.4l.5-.3 1.4 .8M503.3 393l-.1 .5M503.8 390.8l-.8 .4 1.4 .8 .1 .6h-.6l-1.3-.8-.7 .4M503.8 391.1v-.3l1.4 .8v.3M504.2 392.3h-.3v.3M504.4 392.3l-.2 .4M504.5 392.2l-.1 .4M504.8 394.3h-.4v.3M505.1 394.2l-.3 .4M505.2 391.9h.6v-.5l-2.2-1.2-2.9 1.7M505.2 391.6l.3 .1M505.8 391.6l-.3 .4"/>
<path d="M505.9 391.5l-.1 .4M505.9 391.9l.6-.1 2.2 1.3v.5h-.6M506.1 392.1l-.2-.2 .1 .5 .5 .3M506.1 392.4v-.3l.7 .4-2.5 1.6M506.7 394.4l.4-.2 1.1 .6v.5h-.6M506.9 394.6l-.2-.2 .1 .4 .8 .5M506.9 394.9v-.3l.7 .4v.3M507.4 393.2v-.3l.7 .4v.3M507.4 392.9l-2.3 1.3v.3M507.6 395l.3 .1M507.9 395.9a1.78 1.78 0 0 0 3.1 .6M507.9 396.1a2.72 2.72 0 0 1 3.7-1.4 1.05 1.05 0 0 1 .3 1.1 1.05 1.05 0 0 1-.9 .7"/>
<path d="M507.9 396.4v-.3l.4 .4M508.1 393.6l-.7-.4-2.3 1.4h-.7l-.1-.5 .1 .2M508.1 393.3l.3 .1M508.1 395l-.2 .4M508.3 394.9l-.2 .4M508.7 393.3l-.3 .4M508.8 393.2l-.1 .4M509 396.7l-.7-.2v.3M509.8 396.7h-.8v.3M510.4 396.5l-.6 .2v.3M510.4 395.1l.8-.1a1.83 1.83 0 0 1-2.6 1l.2-.3M510.4 394.8l-1.6 .9-.1 .5"/>
<path d="M510.5 397.4a1.78 1.78 0 0 0 3.1 .6M510.5 397.6a2.64 2.64 0 0 1 3.9-1.3 1.09 1.09 0 0 1-.8 1.7M510.5 397.9v-.3l.4 .4M511 396.5v-.3l-.6 .3v.4M511.1 395.2l.1 .1M511.1 394.9l-.7-.1v.3l-1.6 .9M511.6 398.2l-.7-.2v.3M511.9 395.5l-.9 .7M512 395.2l-.1 .7M512.3 398.2h-.7v.3M513 398l-.7 .2v.3M513 396.6l.8-.1a1.67 1.67 0 0 1-2.6 .9l.2-.2"/>
<path d="M513 396.3l-1.4 .8-.3 .6M513.1 398.9v.3a1.97 1.97 0 0 0 3.1 .3M513.1 399.1a2.64 2.64 0 0 1 3.9-1.3 1.09 1.09 0 0 1-.8 1.7M513.1 399.4v-.3l.4 .4M513.6 398v-.3l-.6 .3v.3M513.7 396.7l.1 .1M513.7 396.4l-.7-.1v.3l-1.6 .9M514.2 399.7l-.7-.2v.3M514.4 397l-.8 .7M514.6 396.7l-.2 .7M514.9 399.7h-.7v.3M515.6 399.5l-.7 .2v.3"/>
<path d="M515.6 398.1l.8-.1a1.85 1.85 0 0 1-2.6 1l.2-.3M515.6 397.8l-1.6 .9-.1 .5M516.2 399.5v-.3l-.6 .3v.3M516.3 398.2l.1 .1M516.3 397.9l-.7-.1v.3l-1.6 .9M517 398.5l-.8 .7M517.1 399.3l2.3-.1 .3 .6M517.1 398.2l-.1 .6M517.2 399.5v.3l.7 .1M517.2 399.8v-.3l1.2 .1-2.2 1.4M519.5 399.9l.2-.5-.1 .5-2.5 1.5h-.8l-.1-.4 .1 .1M519.5 399.6l-2.4 1.4v.4"/>
<path d="M557.5 395.2l2.1 1.2-37.6 21.7M563.7 396.6l-44.2 25.5M131.7 400.2l.1 .5M131.7 400l.1 .1M132.1 401.3l.2 .3a2.94 2.94 0 0 0 3.4 2.4l10.7 1.4 11.7 1.1a17.4 17.4 0 0 1 7.4 1.2 31.2 31.2 0 0 1 5.9 9.7l3.4 8.6M132.4 401.9l8.3 1.3 13.2 1.5M148.3 400.3l2.8 .9 .6 .7-.2 .7-2.5 .5M148.4 400.3l.6 2.8M150.3 404.3l17.7-10.1h.7l1.4 .9 .4 3.2-1.5 .6-2.1-1.2h-.8l-12.2 7M153.9 404.7l7.6 .8 3.7 2M173.1 403.2a14.5 14.5 0 0 0 7.1 2.8l2.1 1.2 1.2 1.6M174.2 407v3l-1.3 .5-2.5-1.1-2.4 1.4"/>
<path d="M517.1 401l-.8 .1v.3M518.3 401.9l.1 .6 .8 .5h1.1l1.1-.5M518.3 402.1a2.69 2.69 0 0 1 3.9-1.3 1.13 1.13 0 0 1-.8 1.7M518.3 402.4v-.3l.4 .4M519.4 402.7l-.7-.2v.3M520.1 402.7h-.7v.3M520.7 403.6l-.2-.2v.4l1.9 1 .4-.1 .1-.4M520.7 403.9v-.3l1.5 .9M520.8 402.5l-.7 .2v.3M520.8 401.2l.8-.2a1.86 1.86 0 0 1-2.6 1l.2-.3M520.8 400.8l-1.6 .9-.2 .5M521.4 402.5v-.3l-.6 .3v.3"/>
<path d="M521.5 401.2l.1 .1M521.5 400.9l-.7-.1v.4l-1.6 .8M521.8 403.5h-.3l1.3 .7v.6M522.1 413.2l2.1 1.2-2.2 3.7-2.1-1.2zM522.1 413.2l33.3-19.2 2.1 1.2-33.3 19.2M522.2 401.6l-.8 .6M522.4 401.2l-.2 .6M522.5 402.2l1.2-.3a1.19 1.19 0 0 1 1.4 1.2l-.8 .7h-2.3M522.5 404.5h-.3v.3M522.6 402.4l.1 .3 1.6 .1a1.95 1.95 0 0 1-2.1 .3l-1.7 .3M522.8 404.5l-.3 .4M522.8 402.4h-.2v.3"/>
<path d="M523.2 402.4l-.4 .3M523.4 402.3l-.2 .4M523.5 403.5l-1.7 .1M523.8 404.3l.4-.2 1.1 .5-.1 .6-.6-.1M523.9 404.4l-.1-.1v.3l.8 .5M523.9 404.7v-.3l.7 .4v.3M524.1 402.4l-.7-.1v.3M524.1 403.5h-.6v.3M524.3 402.6l-.2-.2v.3M524.6 404.8l.3 .1M524.7 403.3l-.6 .2v.3M525 403.1l-.3 .5"/>
<path d="M525.1 402.8l-.1 .6M525.2 404.9l-.3 .3M525.3 404.7l-.1 .5M526.3 406.4l-.7 .1v.3M526.4 404.7l2.3-.1 .2 .5M526.5 404.8l-.1 .3 .7 .2M526.5 405.1v-.3l1.1 .2-2.1 1.3M528.8 405l-2.5 1.4v.3M528.9 405.1l-2.8 1.7h-.5l-.1-.5 .1 .2M528.9 405.1v-.3l-.1 .5M174.4 429.8l1.5 .9M174.8 426l-18.2 11.5-25.2 13.9"/>
<path d="M175.6 428.3l-.6 1.1-20.4 12.1-.8 1a.55 .55 0 0 0-.1 .8 .55 .55 0 0 0 .7 .1l9.4-5.3 12.1-7.4-.1 2.4-1.2 2.6a209.2 209.2 0 0 1-48.3 25.4M153.7 443l.7 .4"/>
<circle cx="328.3" cy="290.6" r=".33"/>
<circle cx="344.1" cy="296" r=".33"/>
<circle cx="344.9" cy="295.5" r=".33"/>
<circle cx="346.4" cy="293.7" r=".33"/>
<circle cx="349.3" cy="298.5" r=".33"/>
<circle cx="358.1" cy="296.1" r=".33"/>
<circle cx="358.9" cy="296.6" r=".33"/>
<circle cx="353.2" cy="301.1" r=".33"/>
</g>
<g fill="#000" stroke="#000" stroke-width=".39">
<circle cx="417.9" cy="252.4" r=".24"/>
<circle cx="516.2" cy="256.2" r=".24"/>
<circle cx="470.4" cy="282.7" r=".24"/>
</g>
<!-- layer: Tweak Trail -->
<g fill="none" stroke="#000" stroke-width=".39">
<path d="M603.4 137.6l-13.9 8.1M607.5 135.2l-2 1.2M611.7 132.8l-2.1 1.2M627.7 123.6l-14 8.1M585.7 147.8l-19 11M602.7 159.5l-18.6 10.7M564.1 160.3l-17.9 10.4M583.1 170.9l-20.3 11.6M413.7 259.4l-2.1 1.2M426.1 252.3l-10.3 6M430.2 249.9l-2 1.2M434.3 247.5l-2 1.2"/>
<path d="M445.4 241.2l-9 5.1M513.8 259.7v14.2M384.9 276.1l-9 5.2M389 273.7l-2.1 1.2M393.1 271.4l-2.1 1.1M405.5 264.2l-10.3 6M409.6 261.8l-2.1 1.2M494.7 272.2v6.2M513.8 276.2v2.4M494.7 280.8v2.4M494.7 285.6v2.4M494.7 290.3v6.2"/>
<path d="M513.8 281v2.4M513.8 285.8v11.9M314.4 316.8l-20.3 11.7M513.8 300v2.4M513.8 304.8v2.4M513.8 309.6v11.9M281.4 335.8l-8 4.7M513.8 323.9v2.3M513.8 328.6v2.4M513.8 333.4v11.9M239.8 359.9l-1.6 .9M254 351.7l-10.9 6.2"/>
<path d="M263.1 346.4l-8 4.6M267.2 344l-2.1 1.2M271.3 341.7l-2 1.1M513.8 347.7v2.4M513.8 352.4v2.4M513.8 357.2v11.9M513.8 371.5v2.4M513.8 376.2v2.4M513.8 381v14.2"/>
</g>
<!-- layer: Border -->
<g fill="none" stroke="#000" stroke-width=".39">
<path d="M0 0v12.7M25.4 12.7h812.8v533.4h-812.8zM107.9 2.6v10.1M215.9 2.6v10.1M323.8 2.6v10.1M428.8 7.6h5.9l-2.9 5.1zM431.8 2.6v10.1M539.7 2.6v10.1M647.7 2.6v10.1M755.6 2.6v10.1M15.2 139.7h10.2M838.2 139.7h10.1"/>
<path d="M15.2 279.4h10.2M20.3 276.5l5.1 2.9-5.1 3zM838.2 279.4l5.1-2.9v5.9zM838.2 279.4h10.1M15.2 419.1h10.2M838.2 419.1h10.1M0 546.1v12.7h12.7M107.9 546.1v10.2M215.9 546.1v10.2M323.8 546.1v10.2M431.8 546.1l2.9 5.1h-5.9zM431.8 546.1v10.2"/>
<path d="M539.7 546.1v10.2M647.7 546.1v10.2M755.6 546.1v10.2M850.9 558.8h12.7"/>
</g>
<!-- layer: Titleblock -->
<g fill="none" stroke="#000" stroke-width=".39">
<path d="M600.1 498.6h41.5M641.6 488.9v57.2h196.6v-57.2h-238.1v57.2M708.1 488.9v57.2M641.4 513.1h66.6M708.1 502.9h130.1M600.1 530.2h41.5M600.1 525.4h41.5M607.7 538.8h12.3M614.1 532.5v12.7M622.4 538.8h2.4M625.2 537.2l11.1-3.1v9.5l-11.1-3.2zM627.2 538.8h12.3"/>
<path d="M641.6 539.8h196.6M641.6 533.4h66.5M641.6 527.1h196.6M641.6 520.7h66.5M717.5 527.1v12.7M742.9 539.8v6.3M749.3 527.1v12.7M793.7 539.8v6.3M825.5 527.1v12.7"/>
<circle cx="614.1" cy="538.8" r="4.8"/>
<circle cx="614.1" cy="538.8" r="1.58"/>
</g>
<!-- layer: BOM -->
<g fill="none" stroke="#000" stroke-width=".39">
<path d="M647.7 12.7h190.5v64h-190.5zM647.7 19.8h190.5M669.4 19.8v56.9M691.7 19.8v56.9M754.2 19.8v56.9M647.7 26.9h190.5M647.7 34.1h190.5M647.7 41.2h190.5M647.7 48.3h190.5M647.7 55.4h190.5M647.7 62.5h190.5M647.7 69.6h190.5"/>
<path d="M603.5 107.3l22.4 4.9M467.6 288.9l-13.6 14.9M353.9 304.5l13.2 52.6M469.3 347l-24.8 29.7M295.6 361.3l7.6 20.3M518.6 427.2l17.7 16.5M127.3 463.1l-2.7 11.7"/>
<circle cx="596" cy="105.6" r="7.6"/>
<circle cx="448.9" cy="309.5" r="7.6"/>
<circle cx="368.9" cy="364.5" r="7.6"/>
<circle cx="306" cy="388.7" r="7.6"/>
<circle cx="439.6" cy="382.5" r="7.6"/>
<circle cx="541.9" cy="448.9" r="7.6"/>
<circle cx="123" cy="482.3" r="7.6"/>
</g>
<path d="M626 111.7l2.8 1.2-3-.2zM467.2 288.6l2.5-1.9-1.7 2.6zM353.2 301.5l1.2 2.9-1 .2zM468.9 346.7l2.4-2-1.6 2.7zM294.5 358.4l1.5 2.7-.9 .3zM516.3 425.2l2.6 1.7-.7 .7zM128 460.2l-.2 3.1-1-.3z" fill="#000" stroke="#000" stroke-width=".39"/>
<g font-size="8.5">
<text x="51.6" y="9.4">8</text>
<text x="159.5" y="9.4">7</text>
<text x="267.5" y="9.4">6</text>
<text x="375.4" y="9.3">5</text>
<text x="483.4" y="9.4">4</text>
<text x="591.3" y="9.4">3</text>
<text x="699.3" y="9.4">2</text>
<text x="807.2" y="9.4">1</text>
<text x="16" y="72.9">D</text>
<text x="841.4" y="72.9">D</text>
<text x="593.7" y="108.6">6</text>
<text x="16" y="212.6">C</text>
<text x="841.4" y="212.6">C</text>
<text x="446.7" y="312.5">4</text>
<text x="16.2" y="352.3">B</text>
<text x="841.7" y="352.3">B</text>
<text x="366.5" y="367.5">7</text>
<text x="437.2" y="385.5">5</text>
<text x="303.7" y="391.7">2</text>
<text x="539.6" y="452">3</text>
<text x="120.9" y="485.3">1</text>
<text x="16.2" y="492">A</text>
<text x="841.7" y="492">A</text>
<text x="710.5" y="515.8">M12 PAPRA Controller</text>
<text x="51.6" y="555.5">8</text>
<text x="159.5" y="555.5">7</text>
<text x="267.5" y="555.5">6</text>
<text x="375.4" y="555.4">5</text>
<text x="483.4" y="555.5">4</text>
<text x="591.3" y="555.5">3</text>
<text x="699.3" y="555.5">2</text>
<text x="807.2" y="555.5">1</text>
</g>
<text font-size="7.1" x="601.5" y="496">UNITS: MM</text>
<text font-size="5.3" x="710.5" y="499.5">PAPRA</text>
<g font-size="4.3">
<text x="730.6" y="17.8">PARTS LIST</text>
<text x="653.4" y="24.9">ITEM</text>
<text x="676.1" y="24.8">QTY</text>
<text x="707.3" y="24.9">PART NUMBER</text>
<text x="783.7" y="24.9">PART NAME</text>
<text x="657.5" y="31.5">1</text>
<text x="679.5" y="31.5">1</text>
<text x="692.9" y="31.5">M-MILWAUKEE-48-11-2340</text>
<text x="755.4" y="31.5">MILWAUKEE M12 BATTERY V11</text>
<text x="657.4" y="38.7">2</text>
<text x="679.5" y="38.7">1</text>
<text x="692.9" y="38.7">P-TET-000103</text>
<text x="755.4" y="38.7">M12 CONTROLLER PLATE</text>
<text x="657.4" y="45.8">3</text>
<text x="679.5" y="45.8">1</text>
<text x="692.9" y="45.8">P-TET-000102</text>
<text x="755.4" y="45.8">M12 CONTROLLER LID</text>
<text x="657.4" y="52.9">4</text>
<text x="679.5" y="52.9">1</text>
<text x="692.9" y="52.9">P-TET-000101</text>
<text x="755.4" y="52.9">M12 CONTROLLER BODY (1)</text>
<text x="657.4" y="60">5</text>
<text x="679.5" y="60">1</text>
<text x="692.9" y="60">P-TET-000104</text>
<text x="755.4" y="60">M12 LIGHT PIPE CLIP</text>
<text x="657.4" y="67.1">6</text>
<text x="679.5" y="67.1">1</text>
<text x="692.9" y="67.1">P-TET-000100</text>
<text x="755.4" y="67.1">M12 CONTROLLER KNOB V8</text>
<text x="657.4" y="74.2">7</text>
<text x="679.5" y="74.2">1</text>
<text x="693.2" y="74.2">A-TET-001100</text>
<text x="755.4" y="74.3">PAPRA CONTROL PCBA V8</text>
<text x="601.8" y="503.6">TOLERANCES:</text>
<text x="601.9" y="508.7">x ± 0.5</text>
<text x="601.5" y="513.8">.x ± .2</text>
<text x="601.5" y="518.9">.xx ± .1</text>
<text x="601.9" y="524">Angles ± 0.5°</text>
<text x="711.3" y="537.6">D</text>
<text x="750.5" y="537.6">A-TET-001102</text>
<text x="830.6" y="537.6">1</text>
<text x="809" y="544.5">1/1</text>
</g>
<g font-size="3.5">
<text x="709.2" y="493.1">PROJECT</text>
<text x="709.2" y="506.8">TITLE</text>
<text x="643.4" y="517.2">WWW.TETRABIODISTRIBUTED.ORG</text>
<text x="643.3" y="524.8">APPROVED</text>
<text x="642.9" y="531.5">APPROVED DATE</text>
<text x="708.9" y="530.9">SIZE</text>
<text x="728.7" y="530.9">DATE</text>
<text x="750.5" y="530.9">PART NO</text>
<text x="828.2" y="530.9">REV</text>
<text x="642.9" y="537.9">CHECKED</text>
<text x="680.3" y="537.7">Patrick Campbell</text>
<text x="725.4" y="537.5">07/02/2021</text>
<text x="642.9" y="544.2">DRAWN</text>
<text x="676.8" y="544.3">Darragh Broadbent</text>
<text x="709.6" y="544.2">DO NOT SCALE</text>
<text x="744.2" y="544.2">MATERIAL:</text>
<text x="795" y="544.2">SHEET</text>
</g>
<text font-size="3.2" x="601.6" y="529.2">3rd ANGLE PROJECTION</text>
</svg>
